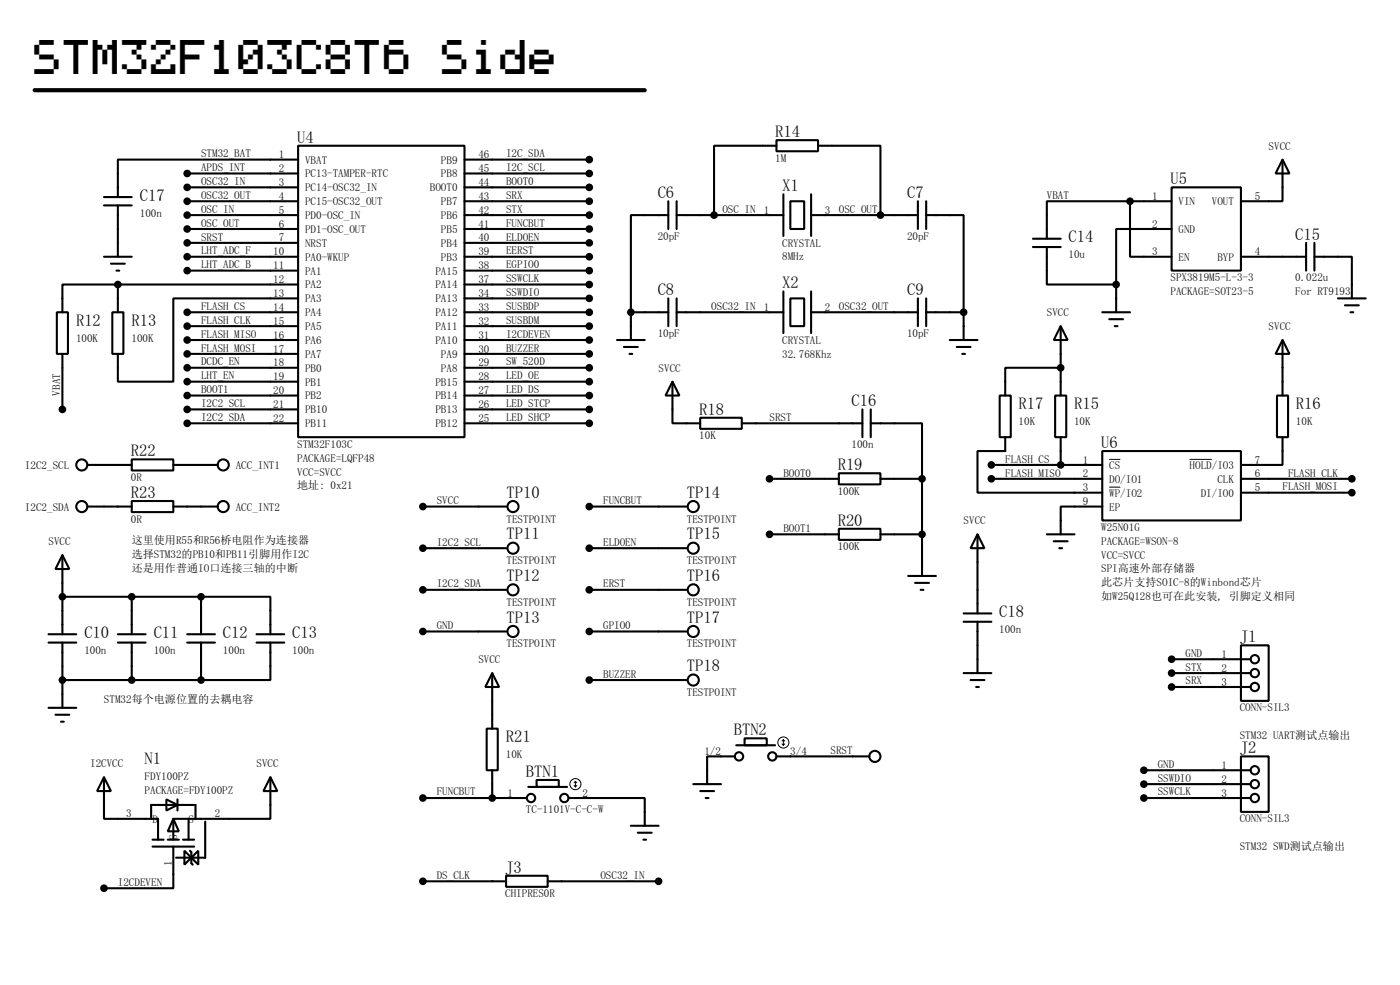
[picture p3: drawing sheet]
<svg xmlns="http://www.w3.org/2000/svg" width="256mm" height="180mm" viewBox="0 0 256 180" stroke-linecap="round" stroke-linejoin="round" font-family="sans-serif">
<g fill="none" stroke="#000" stroke-width=".38">
<path d="M19 37.6h5.1M19 36.1h5.1M21.6 37.6v9.4M34.3 34.3h20.3M34.3 36.8h20.3M34.3 39.4h20.3M34.3 31.7h20.3M54.6 26.7h30.5v53.3h-30.5zM54.6 29.2h-33v6.9M85.1 34.3h22.8M85.1 36.8h22.8M85.1 39.4h22.8"/>
<path d="M85.1 29.2h22.8M85.1 31.7h22.8M122.4 39.4h-6.8v17.7M122.4 36.8v5.1M124 39.4h19.5M124 36.8v5.1M142.2 25.7h7.7v2h-7.7zM142.2 26.7h-11.4v12.7M143.5 35.6v7.6M144.8 36.8h2.5v5.1h-2.5zM148.6 39.4h19.5M148.6 35.6v7.6"/>
<path d="M149.9 26.7h11.4v12.7M168.1 36.8v5.1M169.7 39.4h6.8v17.7M169.7 36.8v5.1M207 36.8v10.2h7.6M207 36.8h-15.2v6.9M207 36.8h7.6M214.6 34.3h12.7v15.2h-12.7zM234.9 29.2l1.3 2.5h-2.5zM234.9 29.2v7.6h-7.6M10.4 57.1h2v7.7h-2zM19 47h5.1"/>
<path d="M20.3 48.3h2.6M20.6 57.1h2v7.7h-2zM21.3 49.5h.5M21.6 52.1h-10.2v5M21.6 52.1h33M21.6 52.1v5M34.3 41.9h20.3M34.3 44.4h20.3M34.3 47h20.3M34.3 49.5h20.3M34.3 57.1h20.3M34.3 59.7h20.3"/>
<path d="M54.6 54.6h-22.9v15.2h-10.1v-5M85.1 41.9h22.8M85.1 44.4h22.8M85.1 47h22.8M85.1 49.5h22.8M85.1 52.1h22.8M85.1 54.6h22.8M85.1 57.1h22.8M85.1 59.7h22.8M115.6 57.1h6.8M115.6 57.1v5.1M122.4 54.6v5.1"/>
<path d="M124 57.1h19.5M124 54.6v5.1M143.5 53.3v7.7M144.8 54.6h2.5v5.1h-2.5zM148.6 57.1h19.5M148.6 53.3v7.7M168.1 54.6v5.1M169.7 57.1h6.8M169.7 54.6v5.1M176.5 57.1v5.1M189.2 43.7h5.1M189.2 45.2h5.1"/>
<path d="M191.8 45.2v6.9h12.7M194.3 59.7l1.3 2.5h-2.6zM194.3 59.7v12.7M201.9 57.1h5.1M203.2 58.4h2.5M204.2 59.7h.5M204.5 52.1v5M214.6 41.9h-10.1v10.2M227.3 47h12M239.3 44.4v5.1M240.8 47h6.8v7.6M240.8 44.4v5.1"/>
<path d="M245.1 54.6h5.1M246.4 55.9h2.5M247.4 57.1h.5M11.4 64.8v10.1M34.3 62.2h20.3M34.3 64.8h20.3M34.3 67.3h20.3M34.3 69.8h20.3M34.3 72.4h20.3M34.3 74.9h20.3M34.3 77.5h20.3M85.1 62.2h22.8"/>
<path d="M85.1 64.8h22.8M85.1 67.3h22.8M85.1 69.8h22.8M85.1 72.4h22.8M85.1 74.9h22.8M85.1 77.5h22.8M113 62.2h5.1M114.3 63.5h2.5M115.3 64.8h.5M123.2 69.8l1.3 2.6h-2.6zM123.2 69.8v7.7h5.1M128.3 76.5h7.6v2h-7.6z"/>
<path d="M135.9 77.5h22.1M158 74.9v5.1M159.5 77.5h9.4v10.1M159.5 74.9v5.1M174 62.2h5.1M175.3 63.5h2.5M176.3 64.8h.5M183.1 72.4h2.1v7.6h-2.1zM193.3 72.4h2v7.6h-2zM194.3 67.3h-10.2v5.1M233.9 72.4h2.1v7.6h-2.1zM234.9 62.2l1.3 2.6h-2.5z"/>
<path d="M234.9 62.2v10.2M16 85.1h8.1M16 92.7h8.1M24.1 84.1h7.6v2h-7.6zM24.1 91.7h7.6v2h-7.6zM31.7 85.1h8.2M31.7 92.7h8.2M77.5 92.7h15.2M107.9 92.7h17.8M141 87.6h12.7M141 97.8h12.7M153.7 86.6h7.6v2h-7.6z"/>
<path d="M153.7 96.8h7.6v2h-7.6zM161.3 87.6h7.6M161.3 97.8h7.6M168.9 87.6v17.8M179.1 97.8l1.2 2.5h-2.5zM179.1 97.8v14.5M181.6 85.1h20.3M181.6 87.6h20.3M184.1 80v2.5h-5v7.7h22.8M191.8 97.8h5M193 99.1h2.6M194.3 80v5.1"/>
<path d="M201.9 82.5h25.4v12.7h-25.4zM201.9 92.7h-7.6v5.1M227.3 87.6h20.3M227.3 90.2h20.3M234.9 80v5.1h-7.6M8.9 117.6h5.1M8.9 116.1h5.1M11.4 101.6l1.3 2.5h-2.5zM11.4 101.6v14.5M11.4 117.6v11.9M11.4 109.2h25.4M21.6 117.6h5.1"/>
<path d="M21.6 116.1h5.1M24.1 109.2v6.9M24.1 117.6v6.9M34.3 117.6h5.1M34.3 116.1h5.1M36.8 109.2h12.7v6.9M36.8 109.2v6.9M36.8 117.6v6.9M47 117.6h5.1M47 116.1h5.1M49.5 117.6v6.9h-12.7M77.5 100.3h15.2"/>
<path d="M77.5 107.9h15.2M77.5 115.6h15.2M107.9 100.3h17.8M107.9 107.9h17.8M107.9 115.6h17.8M166.4 105.4h5M167.6 106.7h2.6M168.7 107.9h.5M176.5 113.8h5.1M176.5 112.3h5.1M179.1 113.8v9.4M194.1 100.3h.5"/>
<path d="M227.3 118.1h5.1v10.2h-5.1zM8.9 129.5h5.1M10.2 130.8h2.5M11.2 132.1h.5M11.4 124.5h25.4M89.2 133.3h2v7.7h-2zM90.2 123.2l1.2 2.5h-2.5zM90.2 123.2v10.1M107.9 124.5h17.8M134.6 138.4h-5.1v5.1M134.9 136.4h7.1M136.4 135.1h4.1v1.3h-4.1z"/>
<path d="M142.2 138.4h17.1M176.5 123.2h5.1M177.8 124.5h2.5M178.8 125.7h.5M214.6 120.6h14.5M214.6 123.2h14.5M214.6 125.7h14.5M227.3 138.4h5.1v10.2h-5.1zM19 142.2l1.3 2.6h-2.5zM19 142.2v7.7h10v3.8M27.7 149.9v-2.6h8.1v2.6M27.9 154.9h7.7"/>
<path d="M27.9 153.7h2.1M30.5 146.3l2 1-2 1zM30.7 153.7h2.1M31.7 149.9l1.1 2.2h-2.1zM31.7 154.9v7.7h-12.7M32.5 146.3v2M33.5 153.7h2.1M33.8 155.7l1.3 1.3-1.3 1.2zM34.5 149.9v3.8M34.8 155.7l.3 .3v2l.2 .2M35.1 157l1.2-1.3v2.5zM37.6 150.4v6.6h-5.3"/>
<path d="M49.5 142.2l1.3 2.6h-2.5zM49.5 142.2v7.7h-17.8v3.8M77.5 146h19M90.2 141v5M96.8 144h7.1M98.3 142.7h4.1v1.3h-4.1zM104.1 146h14v5.1M115.6 151.1h5M116.8 152.4h2.6M117.9 153.7h.5M127 143.5h5.1M128.3 144.8h2.5"/>
<path d="M129.3 146h.5M209.5 141h19.6M209.5 143.5h19.6M209.5 146h19.6M77.5 161.3h15.2M92.7 160.3h7.6v2h-7.6zM100.3 161.3h20.3"/>
<circle cx="15" cy="92.7" r="1.02"/>
<circle cx="15" cy="85.1" r="1.02"/>
<circle cx="40.9" cy="85.1" r="1.02"/>
<circle cx="40.9" cy="92.7" r="1.02"/>
<circle cx="94" cy="92.7" r="1.02"/>
<circle cx="127" cy="92.7" r="1.02"/>
<circle cx="94" cy="108" r="1.02"/>
<circle cx="94" cy="100.3" r="1.02"/>
<circle cx="94" cy="115.6" r="1.02"/>
<circle cx="127" cy="100.3" r="1.02"/>
<circle cx="127" cy="108" r="1.02"/>
<circle cx="127" cy="115.6" r="1.02"/>
<circle cx="127" cy="124.5" r="1.02"/>
<circle cx="135.4" cy="138.4" r=".76"/>
<circle cx="141.5" cy="138.4" r=".76"/>
<circle cx="160.3" cy="138.4" r="1.02"/>
<circle cx="229.9" cy="123.2" r=".76"/>
<circle cx="229.9" cy="125.7" r=".76"/>
<circle cx="229.9" cy="120.7" r=".76"/>
<circle cx="97.3" cy="146.1" r=".76"/>
<circle cx="103.4" cy="146.1" r=".76"/>
<circle cx="229.9" cy="141" r=".76"/>
<circle cx="229.9" cy="143.5" r=".76"/>
<circle cx="229.9" cy="146.1" r=".76"/>
</g>
<path d="M6.3 16.5h111.8" fill="none" stroke="#000" stroke-width=".76"/>
<g fill="#000" stroke="#000" stroke-width=".38">
<circle cx="34.3" cy="31.7" r=".51"/>
<circle cx="34.3" cy="39.4" r=".51"/>
<circle cx="34.3" cy="36.8" r=".51"/>
<circle cx="34.3" cy="34.3" r=".51"/>
<circle cx="107.9" cy="29.2" r=".51"/>
<circle cx="107.9" cy="31.7" r=".51"/>
<circle cx="107.9" cy="39.4" r=".51"/>
<circle cx="107.9" cy="34.3" r=".51"/>
<circle cx="107.9" cy="36.8" r=".51"/>
<circle cx="130.8" cy="39.4" r=".51"/>
<circle cx="161.3" cy="39.4" r=".51"/>
<circle cx="207" cy="36.8" r=".51"/>
<circle cx="21.6" cy="52.1" r=".51"/>
<circle cx="34.3" cy="59.7" r=".51"/>
<circle cx="34.3" cy="57.1" r=".51"/>
<circle cx="34.3" cy="47" r=".51"/>
<circle cx="34.3" cy="44.4" r=".51"/>
<circle cx="34.3" cy="41.9" r=".51"/>
<circle cx="34.3" cy="49.5" r=".51"/>
<circle cx="107.9" cy="57.1" r=".51"/>
<circle cx="107.9" cy="59.7" r=".51"/>
<circle cx="107.9" cy="47" r=".51"/>
<circle cx="107.9" cy="54.6" r=".51"/>
<circle cx="107.9" cy="44.4" r=".51"/>
<circle cx="107.9" cy="49.5" r=".51"/>
<circle cx="107.9" cy="41.9" r=".51"/>
<circle cx="107.9" cy="52.1" r=".51"/>
<circle cx="115.6" cy="57.1" r=".51"/>
<circle cx="176.5" cy="57.1" r=".51"/>
<circle cx="204.5" cy="52.1" r=".51"/>
<circle cx="11.4" cy="74.9" r=".51"/>
<circle cx="34.3" cy="67.3" r=".51"/>
<circle cx="34.3" cy="72.4" r=".51"/>
<circle cx="34.3" cy="77.5" r=".51"/>
<circle cx="34.3" cy="69.8" r=".51"/>
<circle cx="34.3" cy="74.9" r=".51"/>
<circle cx="34.3" cy="64.8" r=".51"/>
<circle cx="34.3" cy="62.2" r=".51"/>
<circle cx="107.9" cy="77.5" r=".51"/>
<circle cx="107.9" cy="72.4" r=".51"/>
<circle cx="107.9" cy="64.8" r=".51"/>
<circle cx="107.9" cy="69.8" r=".51"/>
<circle cx="107.9" cy="74.9" r=".51"/>
<circle cx="107.9" cy="67.3" r=".51"/>
<circle cx="107.9" cy="62.2" r=".51"/>
<circle cx="194.3" cy="67.3" r=".51"/>
<circle cx="77.5" cy="92.7" r=".51"/>
<circle cx="107.9" cy="92.7" r=".51"/>
<circle cx="141" cy="87.6" r=".51"/>
<circle cx="141" cy="97.8" r=".51"/>
<circle cx="168.9" cy="87.6" r=".51"/>
<circle cx="168.9" cy="97.8" r=".51"/>
<circle cx="181.6" cy="85.1" r=".51"/>
<circle cx="181.6" cy="87.6" r=".51"/>
<circle cx="194.3" cy="85.1" r=".51"/>
<circle cx="247.6" cy="87.6" r=".51"/>
<circle cx="247.6" cy="90.2" r=".51"/>
<circle cx="11.4" cy="109.2" r=".51"/>
<circle cx="24.1" cy="109.2" r=".51"/>
<circle cx="36.8" cy="109.2" r=".51"/>
<circle cx="77.5" cy="115.6" r=".51"/>
<circle cx="77.5" cy="100.3" r=".51"/>
<circle cx="77.5" cy="107.9" r=".51"/>
<circle cx="107.9" cy="115.6" r=".51"/>
<circle cx="107.9" cy="100.3" r=".51"/>
<circle cx="107.9" cy="107.9" r=".51"/>
<circle cx="11.4" cy="124.5" r=".51"/>
<circle cx="24.1" cy="124.5" r=".51"/>
<circle cx="36.8" cy="124.5" r=".51"/>
<circle cx="107.9" cy="124.5" r=".51"/>
<circle cx="214.6" cy="123.2" r=".51"/>
<circle cx="214.6" cy="125.7" r=".51"/>
<circle cx="214.6" cy="120.6" r=".51"/>
<circle cx="77.5" cy="146" r=".51"/>
<circle cx="90.2" cy="146" r=".51"/>
<circle cx="209.5" cy="146" r=".51"/>
<circle cx="209.5" cy="141" r=".51"/>
<circle cx="209.5" cy="143.5" r=".51"/>
<circle cx="19" cy="162.6" r=".51"/>
<circle cx="77.5" cy="161.3" r=".51"/>
<circle cx="120.6" cy="161.3" r=".51"/>
</g>
<g fill="none" stroke="#000" stroke-width=".18">
<path d="M203.2 84.1h2M203.2 89.2h2M217.9 84.1h4.1M143.3 136.1l.2 .3M143.5 135.4v1M143.5 135.4l-.2 .2M143.5 135.4l.3 .2M143.8 136.1l-.3 .3M105.2 143.8l.2 .2M105.4 143v1M105.4 143l-.2 .3M105.4 143l.3 .3"/>
<path d="M105.7 143.8l-.3 .2"/>
<circle cx="143.5" cy="135.9" r="1.02"/>
<circle cx="105.4" cy="143.5" r="1.02"/>
</g>
<g font-size="7.1">
<text x="6.3" y="13.5">STM32F103C8T6</text>
<text x="81" y="13.5">Side</text>
</g>
<g font-size="3">
<text x="54.4" y="26.1">U4</text>
<text x="142" y="25.1">R14</text>
<text x="143.3" y="35">X1</text>
<text x="214.4" y="33.7">U5</text>
<text x="25.6" y="36.7">C17</text>
<text x="120.5" y="36.3">C6</text>
<text x="166.2" y="36.3">C7</text>
<text x="195.7" y="44.4">C14</text>
<text x="237.3" y="43.9">C15</text>
<text x="143.3" y="52.8">X2</text>
<text x="13.9" y="59.6">R12</text>
<text x="24.1" y="59.6">R13</text>
<text x="120.5" y="54.1">C8</text>
<text x="166.2" y="54.1">C9</text>
<text x="128.1" y="75.9">R18</text>
<text x="156" y="74.4">C16</text>
<text x="186.6" y="74.8">R17</text>
<text x="196.8" y="74.8">R15</text>
<text x="237.4" y="74.8">R16</text>
<text x="24" y="83.5">R22</text>
<text x="201.7" y="82">U6</text>
<text x="153.5" y="86.1">R19</text>
<text x="24" y="91.1">R23</text>
<text x="92.8" y="91.1">TP10</text>
<text x="125.8" y="91.1">TP14</text>
<text x="92.8" y="98.7">TP11</text>
<text x="125.8" y="98.7">TP15</text>
<text x="153.5" y="96.2">R20</text>
<text x="92.8" y="106.3">TP12</text>
<text x="125.8" y="106.3">TP16</text>
<text x="92.8" y="114">TP13</text>
<text x="125.8" y="114">TP17</text>
<text x="183" y="112.9">C18</text>
<text x="15.5" y="116.7">C10</text>
<text x="28.2" y="116.7">C11</text>
<text x="40.9" y="116.7">C12</text>
<text x="53.6" y="116.7">C13</text>
<text x="227.1" y="117.5">J1</text>
<text x="125.8" y="122.9">TP18</text>
<text x="92.7" y="135.8">R21</text>
<text x="134.4" y="134.5">BTN2</text>
<text x="227.1" y="137.8">J2</text>
<text x="26.5" y="139.8">N1</text>
<text x="96.4" y="142.2">BTN1</text>
<text x="92.5" y="159.7">J3</text>
</g>
<g font-size="2">
<text x="36.8" y="28.8">STM32_BAT</text>
<text x="51.1" y="29">1</text>
<text x="55.9" y="29.9">VBAT</text>
<text x="80.8" y="29.9">PB9</text>
<text x="87.6" y="29">46</text>
<text x="92.7" y="28.8">I2C_SDA</text>
<text x="142" y="29.6">1M</text>
<text x="232.4" y="27.4">SVCC</text>
<text x="36.8" y="33.9">OSC32_IN</text>
<text x="36.8" y="31.3">APDS_INT</text>
<text x="51.1" y="31.5">2</text>
<text x="51.1" y="34">3</text>
<text x="55.9" y="32.5">PC13-TAMPER-RTC</text>
<text x="55.9" y="35">PC14-OSC32_IN</text>
<text x="78.7" y="35">BOOT0</text>
<text x="80.8" y="32.5">PB8</text>
<text x="87.6" y="31.5">45</text>
<text x="87.6" y="34">44</text>
<text x="92.7" y="31.3">I2C_SCL</text>
<text x="92.7" y="33.9">BOOT0</text>
<text x="25.6" y="39.7">100n</text>
<text x="36.8" y="36.4">OSC32_OUT</text>
<text x="36.8" y="38.9">OSC_IN</text>
<text x="36.8" y="41.5">OSC_OUT</text>
<text x="51.1" y="36.6">4</text>
<text x="51.1" y="39.1">5</text>
<text x="51.1" y="41.7">6</text>
<text x="55.9" y="37.5">PC15-OSC32_OUT</text>
<text x="55.9" y="40.1">PD0-OSC_IN</text>
<text x="80.8" y="37.5">PB7</text>
<text x="80.8" y="40.1">PB6</text>
<text x="87.6" y="36.6">43</text>
<text x="87.6" y="39.1">42</text>
<text x="87.6" y="41.7">41</text>
<text x="92.7" y="36.4">SRX</text>
<text x="92.7" y="38.9">STX</text>
<text x="92.7" y="41.5">FUNCBUT</text>
<text x="132.3" y="38.9">OSC_IN</text>
<text x="140" y="39.1">1</text>
<text x="151.1" y="39.1">3</text>
<text x="153.7" y="38.9">OSC_OUT</text>
<text x="191.8" y="36.4">VBAT</text>
<text x="211.1" y="36.6">1</text>
<text x="211.1" y="41.7">2</text>
<text x="215.9" y="37.5">VIN</text>
<text x="222" y="37.5">VOUT</text>
<text x="229.9" y="36.6">5</text>
<text x="36.8" y="44">SRST</text>
<text x="36.8" y="46.6">LHT_ADC_F</text>
<text x="50" y="46.7">10</text>
<text x="51.1" y="44.2">7</text>
<text x="55.9" y="42.6">PD1-OSC_OUT</text>
<text x="55.9" y="45.2">NRST</text>
<text x="55.9" y="47.7">PA0-WKUP</text>
<text x="80.8" y="42.6">PB5</text>
<text x="80.8" y="45.2">PB4</text>
<text x="80.8" y="47.7">PB3</text>
<text x="87.6" y="44.2">40</text>
<text x="87.6" y="46.7">39</text>
<text x="92.7" y="44">ELDOEN</text>
<text x="92.7" y="46.6">EERST</text>
<text x="120.5" y="43.9">20pF</text>
<text x="143.3" y="45.1">CRYSTAL</text>
<text x="143.3" y="47.7">8MHz</text>
<text x="166.2" y="43.9">20pF</text>
<text x="195.7" y="47.3">10u</text>
<text x="211.1" y="46.7">3</text>
<text x="215.9" y="42.6">GND</text>
<text x="215.9" y="47.7">EN</text>
<text x="223" y="47.7">BYP</text>
<text x="229.9" y="46.7">4</text>
<text x="36.8" y="49.1">LHT_ADC_B</text>
<text x="50" y="49.3">11</text>
<text x="50" y="51.8">12</text>
<text x="55.9" y="50.2">PA1</text>
<text x="55.9" y="52.8">PA2</text>
<text x="79.8" y="50.2">PA15</text>
<text x="79.8" y="52.8">PA14</text>
<text x="87.6" y="49.3">38</text>
<text x="87.6" y="51.8">37</text>
<text x="92.7" y="49.1">EGPIO0</text>
<text x="92.7" y="51.6">SSWCLK</text>
<text x="214.4" y="51.5">SPX3819M5-L-3-3</text>
<text x="237.3" y="51.5">0.022u</text>
<text x="36.8" y="56.7">FLASH_CS</text>
<text x="36.8" y="59.3">FLASH_CLK</text>
<text x="50" y="54.4">13</text>
<text x="50" y="56.9">14</text>
<text x="50" y="59.4">15</text>
<text x="55.9" y="55.3">PA3</text>
<text x="55.9" y="57.9">PA4</text>
<text x="79.8" y="55.3">PA13</text>
<text x="79.8" y="57.9">PA12</text>
<text x="87.6" y="54.4">34</text>
<text x="87.6" y="56.9">33</text>
<text x="87.6" y="59.4">32</text>
<text x="92.7" y="54.2">SSWDIO</text>
<text x="92.7" y="56.7">SUSBDP</text>
<text x="92.7" y="59.3">SUSBDM</text>
<text x="130.3" y="56.7">OSC32_IN</text>
<text x="140" y="56.9">1</text>
<text x="151.1" y="56.9">2</text>
<text x="153.7" y="56.7">OSC32_OUT</text>
<text x="191.8" y="57.9">SVCC</text>
<text x="214.4" y="54">PACKAGE=SOT23-5</text>
<text x="237.3" y="54">For RT9193</text>
<text x="13.9" y="62.5">100K</text>
<text x="24.1" y="62.5">100K</text>
<text x="36.8" y="61.8">FLASH_MISO</text>
<text x="36.8" y="64.3">FLASH_MOSI</text>
<text x="50" y="62">16</text>
<text x="50" y="64.5">17</text>
<text x="55.9" y="60.4">PA5</text>
<text x="55.9" y="62.9">PA6</text>
<text x="55.9" y="65.5">PA7</text>
<text x="79.8" y="60.4">PA11</text>
<text x="79.8" y="62.9">PA10</text>
<text x="80.8" y="65.5">PA9</text>
<text x="87.6" y="62">31</text>
<text x="87.6" y="64.5">30</text>
<text x="92.7" y="61.8">I2CDEVEN</text>
<text x="92.7" y="64.3">BUZZER</text>
<text x="120.5" y="61.6">10pF</text>
<text x="143.3" y="62.9">CRYSTAL</text>
<text x="143.3" y="65.4">32.768Khz</text>
<text x="166.2" y="61.6">10pF</text>
<text x="232.4" y="60.4">SVCC</text>
<text x="36.8" y="66.9">DCDC_EN</text>
<text x="36.8" y="69.4">LHT_EN</text>
<text x="36.8" y="72">BOOT1</text>
<text x="50" y="67.1">18</text>
<text x="50" y="69.6">19</text>
<text x="55.9" y="68">PB0</text>
<text x="55.9" y="70.6">PB1</text>
<text x="79.8" y="70.6">PB15</text>
<text x="80.8" y="68">PA8</text>
<text x="87.6" y="67.1">29</text>
<text x="87.6" y="69.6">28</text>
<text x="92.7" y="66.9">SW_520D</text>
<text x="92.7" y="69.4">LED_OE</text>
<text x="92.7" y="72">LED_DS</text>
<text x="120.6" y="68">SVCC</text>
<text x="11" y="72.4" transform="rotate(-90 11 72.4)">VBAT</text>
<text x="36.8" y="74.5">I2C2_SCL</text>
<text x="36.8" y="77">I2C2_SDA</text>
<text x="50" y="72.1">20</text>
<text x="50" y="74.7">21</text>
<text x="50" y="77.2">22</text>
<text x="55.9" y="73.1">PB2</text>
<text x="55.9" y="75.6">PB10</text>
<text x="79.8" y="73.1">PB14</text>
<text x="79.8" y="75.6">PB13</text>
<text x="87.6" y="72.1">27</text>
<text x="87.6" y="74.7">26</text>
<text x="87.6" y="77.2">25</text>
<text x="92.7" y="74.5">LED_STCP</text>
<text x="92.7" y="77">LED_SHCP</text>
<text x="141" y="77">SRST</text>
<text x="186.6" y="77.8">10K</text>
<text x="196.8" y="77.8">10K</text>
<text x="237.4" y="77.8">10K</text>
<text x="54.4" y="82">STM32F103C</text>
<text x="55.9" y="78.2">PB11</text>
<text x="79.8" y="78.2">PB12</text>
<text x="128.1" y="80.4">10K</text>
<text x="156" y="82">100n</text>
<text x="4.6" y="85.8">I2C2_SCL</text>
<text x="24" y="88.1">0R</text>
<text x="43.2" y="85.8">ACC_INT1</text>
<text x="54.4" y="84.5">PACKAGE=LQFP48</text>
<text x="54.4" y="87">VCC=SVCC</text>
<text x="54.4" y="89.6">地址: 0x21</text>
<text x="143.5" y="87.2">BOOT0</text>
<text x="184.1" y="84.7">FLASH_CS</text>
<text x="184.1" y="87.2">FLASH_MISO</text>
<text x="198.4" y="84.8">1</text>
<text x="198.4" y="87.4">2</text>
<text x="198.4" y="89.9">3</text>
<text x="203.2" y="85.8">CS</text>
<text x="203.2" y="88.3">DO/IO1</text>
<text x="217.9" y="85.8">HOLD/IO3</text>
<text x="223" y="88.3">CLK</text>
<text x="229.9" y="84.8">7</text>
<text x="229.9" y="87.4">6</text>
<text x="229.9" y="89.9">5</text>
<text x="234.9" y="89.7">FLASH_MOSI</text>
<text x="236" y="87.2">FLASH_CLK</text>
<text x="4.6" y="93.4">I2C2_SDA</text>
<text x="24" y="95.6">0R</text>
<text x="43.2" y="93.4">ACC_INT2</text>
<text x="80" y="92.2">SVCC</text>
<text x="92.8" y="95.6">TESTPOINT</text>
<text x="110.5" y="92.2">FUNCBUT</text>
<text x="125.8" y="95.6">TESTPOINT</text>
<text x="153.5" y="90.6">100K</text>
<text x="176.5" y="96">SVCC</text>
<text x="198.4" y="92.5">9</text>
<text x="203.2" y="90.9">WP/IO2</text>
<text x="203.2" y="93.4">EP</text>
<text x="220" y="90.9">DI/IO0</text>
<text x="8.9" y="99.8">SVCC</text>
<text x="24.1" y="99.5">这里使用R55和R56桥电阻作为连接器</text>
<text x="80" y="99.9">I2C2_SCL</text>
<text x="110.5" y="99.9">ELDOEN</text>
<text x="143.5" y="97.3">BOOT1</text>
<text x="153.5" y="100.7">100K</text>
<text x="201.7" y="97.2">W25N01G</text>
<text x="201.7" y="99.7">PACKAGE=WSON-8</text>
<text x="24.1" y="102.1">选择STM32的PB10和PB11引脚用作I2C</text>
<text x="24.1" y="104.6">还是用作普通IO口连接三轴的中断</text>
<text x="80" y="107.5">I2C2_SDA</text>
<text x="92.8" y="103.3">TESTPOINT</text>
<text x="110.5" y="107.5">ERST</text>
<text x="125.8" y="103.3">TESTPOINT</text>
<text x="201.7" y="102.2">VCC=SVCC</text>
<text x="201.7" y="104.8">SPI高速外部存储器</text>
<text x="201.7" y="107.3">此芯片支持SOIC-8的Winbond芯片</text>
<text x="92.8" y="110.9">TESTPOINT</text>
<text x="125.8" y="110.9">TESTPOINT</text>
<text x="201.7" y="109.9">如W25Q128也可在此安装, 引脚定义相同</text>
<text x="15.5" y="119.6">100n</text>
<text x="28.2" y="119.6">100n</text>
<text x="40.9" y="119.6">100n</text>
<text x="53.6" y="119.6">100n</text>
<text x="80" y="115.1">GND</text>
<text x="92.8" y="118.5">TESTPOINT</text>
<text x="110.5" y="115.1">GPIO0</text>
<text x="125.8" y="118.5">TESTPOINT</text>
<text x="183" y="115.8">100n</text>
<text x="87.6" y="121.4">SVCC</text>
<text x="110.5" y="124">BUZZER</text>
<text x="217.2" y="120.2">GND</text>
<text x="217.2" y="122.7">STX</text>
<text x="217.2" y="125.3">SRX</text>
<text x="223.8" y="120.4">1</text>
<text x="223.8" y="122.9">2</text>
<text x="223.8" y="125.5">3</text>
<text x="19" y="128.7">STM32每个电源位置的去耦电容</text>
<text x="125.8" y="127.4">TESTPOINT</text>
<text x="227.1" y="130.2">CONN-SIL3</text>
<text x="152.1" y="138">SRST</text>
<text x="227.1" y="135.3">STM32 UART测试点输出</text>
<text x="16.5" y="140.4">I2CVCC</text>
<text x="26.5" y="142.7">FDY100PZ</text>
<text x="47" y="140.4">SVCC</text>
<text x="92.7" y="138.7">10K</text>
<text x="129" y="138.2">1/2</text>
<text x="144.8" y="138.2">3/4</text>
<text x="212.1" y="140.5">GND</text>
<text x="212.1" y="143">SSWDIO</text>
<text x="223.8" y="140.7">1</text>
<text x="223.8" y="143.3">2</text>
<text x="23.1" y="149.6">3</text>
<text x="26.5" y="145.3">PACKAGE=FDY100PZ</text>
<text x="39.4" y="149.6">2</text>
<text x="80" y="145.6">FUNCBUT</text>
<text x="93" y="145.8">1</text>
<text x="96.4" y="148.7">TC-1101V-C-C-W</text>
<text x="106.7" y="145.8">2</text>
<text x="212.1" y="145.6">SSWCLK</text>
<text x="223.8" y="145.8">3</text>
<text x="27.9" y="150.6">D</text>
<text x="32.5" y="153.7" transform="rotate(-90 32.5 153.7)">G</text>
<text x="34.5" y="150.6">S</text>
<text x="227.1" y="150.5">CONN-SIL3</text>
<text x="227.1" y="155.6">STM32 SWD测试点输出</text>
<text x="31.5" y="158.5" transform="rotate(-90 31.5 158.5)">1</text>
<text x="80" y="160.8">DS_CLK</text>
<text x="110" y="160.8">OSC32_IN</text>
<text x="21.6" y="162.1">I2CDEVEN</text>
<text x="92.5" y="164.2">CHIPRES0R</text>
</g>
</svg>
